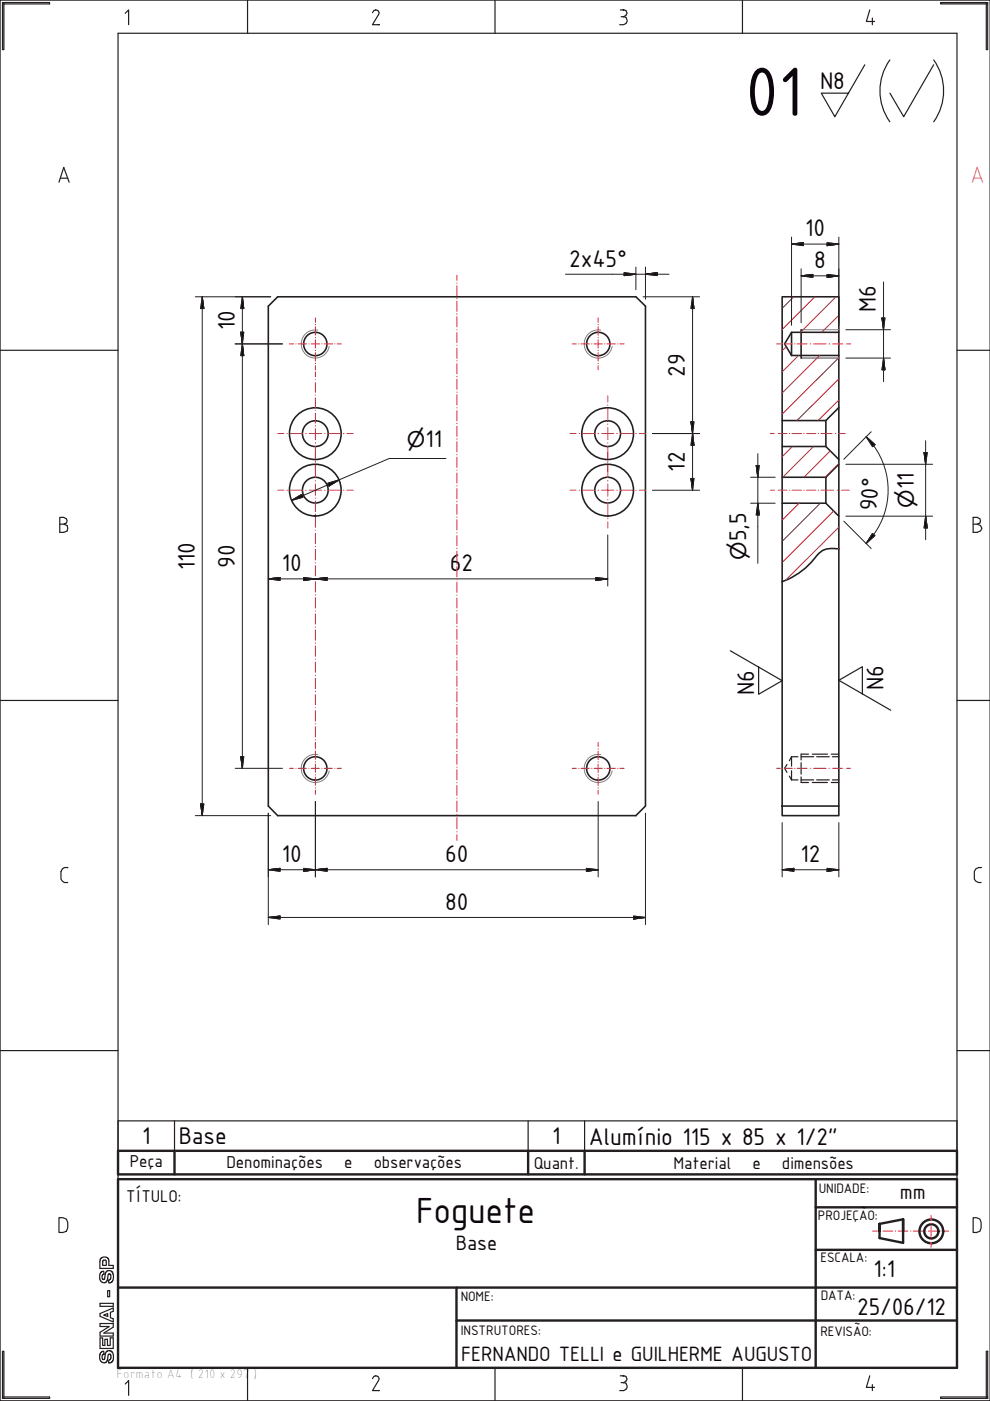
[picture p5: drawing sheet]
<svg xmlns="http://www.w3.org/2000/svg" width="210mm" height="297mm" viewBox="0 0 210 297" stroke-linecap="round" stroke-linejoin="round" font-family="sans-serif">
<g fill="none" stroke="#231f20" stroke-width=".34">
<path d="M56.9 64.9l2-2h76l2 2v106l-2 2h-76l-2-2zM165.9 62.9h12v7.6h-10l-1.5 2.4 1.5 2.5h10v11l-2.7 2.8h-9.3zM167.9 70.5v4.9M169.9 69.9v6M177.9 70.5v4.9M165.9 89.2v5.5M165.9 94.7h9.3l2.7 2.7v1l-2.7 2.8h-9.3zM175.2 89.2v5.5M177.9 86.4v11M177.9 98.4v11M165.9 101.2v5.5M175.2 101.2v5.5"/>
<path d="M177.9 116.3v-6.9l-2.7-2.7h-9.3v16.6M177.9 116.3a4.7 4.7 0 0 0-4.7 1.5 15.6 15.6 0 0 1-7.3 5.5M177.9 116.3v54.6M165.9 123.3v47.6h12v2h-12v-2"/>
<circle cx="66.9" cy="72.9" r="2.48"/>
<circle cx="126.9" cy="72.9" r="2.48"/>
<circle cx="66.9" cy="91.9" r="2.73"/>
<circle cx="66.9" cy="91.9" r="5.5"/>
<circle cx="128.9" cy="91.9" r="2.73"/>
<circle cx="128.9" cy="91.9" r="5.5"/>
<circle cx="66.9" cy="103.9" r="2.73"/>
<circle cx="66.9" cy="103.9" r="5.5"/>
<circle cx="128.9" cy="103.9" r="2.73"/>
<circle cx="128.9" cy="103.9" r="5.5"/>
<circle cx="66.9" cy="162.9" r="2.48"/>
<circle cx="126.9" cy="162.9" r="2.48"/>
</g>
<path d="M67.4 70a2.98 2.98 0 0 0-3.5 2.4 2.98 2.98 0 0 0 2.5 3.5 2.98 2.98 0 0 0 3.4-2.4M127.4 70a2.98 2.98 0 0 0-3.4 2.4 2.98 2.98 0 0 0 2.4 3.5 2.98 2.98 0 0 0 3.4-2.4M169.9 75.9h8M169.9 69.9h8M67.4 160a2.98 2.98 0 0 0-3.5 2.4 2.98 2.98 0 0 0 2.5 3.5 2.98 2.98 0 0 0 3.4-2.5M127.4 160a2.98 2.98 0 0 0-3.4 2.4 2.98 2.98 0 0 0 2.4 3.5 2.98 2.98 0 0 0 3.4-2.5" fill="none" stroke="#7e8183" stroke-width=".21"/>
<g fill="none" stroke="#231f20" stroke-width=".25">
<path d="M.8 .5v10h-.3v-10h10v.3h-10M25 7.1h178v282.9h-178zM26.6 2.8l.7-.7v3.1M52.5 0v7.1M79.6 2.1l.5 .1 .3 .5-1.4 2.5h1.4h-.1M79.7 2.1l-.4 .1-.3 .5M105 0v7.1M131.6 2.1l1.2 .1 .2 .6-.2 .4-.5 .3M131.7 3.5h.6M132.2 2.1h.1h-.1M132.3 3.5l.5 .2 .2 .9-.2 .4-.5 .2h-.9M157.5 0v7.1"/>
<path d="M183.4 13.7l-6.3 11-2.9-4.9h5.8M184.5 2.1l-.7 2.5h1.7h-.2M185 3.8v1.4M188.7 12.7a11.3 11.3 0 0 0 0 13.1M198 13.7l-6.3 11-2.9-4.9M198 12.7a11.3 11.3 0 0 1 0 13.1M209.2 .5v10h.3v-10h-10v.3h10M209.9 0h-209.9v297h209.9M12.8 37.8h1.6M14.7 38.6l-1.2-3.1-1 3.1M0 74.3h25M203 74.3h6.9"/>
<path d="M12.7 109.7h.8l.6 .3 .1 .4-.1 .5-.6 .2 .7 .3 .2 .6-.2 .6-.7 .3h-.8zM12.7 111.1h.8M206.4 111.1h.9l.5-.2 .2-.5-.2-.4-.5-.3h-.9v3.2h.9l.7-.3 .3-.6-.3-.6-.7-.3M0 148.5h25M171.5 159.9h-1.6v1.2M172.3 159.9h3.2M176.3 159.9h1.6M203 148.5h6.9M166.9 162.1l-.5 .8 .5 .8M167.4 164.6l.5 .8M167.9 160.4l-.5 .9M167.9 160.4v2"/>
<path d="M167.9 163.4v2M167.9 160.4h1.3M167.9 165.4h1.3M169.9 160.4h2.7M169.9 165.4h2.7M169.9 164.7v1.2h1.6M169.9 161.7v2.4M172.3 165.9h3.2M173.2 160.4h2.7M173.2 165.4h2.7M176.3 165.9h1.6M176.6 160.4h1.3"/>
<path d="M176.6 165.4h1.3M14.4 183.9h-.7l-.5 .3-.3 .6v1.6l.8 .7h.7M208 183.9h.1h-.6l-.5 .3-.3 .6v1.6l.3 .4 .5 .3h.6M0 222.7h25M25 237.6h178v6.4h-178zM37 237.6v6.4M112 237.6v6.4M124 237.6v6.4M203 222.7h6.9M12.5 258.2h.9l.7 .3 .3 .7v1.1l-.3 .8-.7 .2h-.9zM206.4 258.2h.7l.7 .3 .3 .7v1.1l-.3 .8-.7 .2h-.7zM21.2 268.9v-1.8l.3-.4 .4-.2 .7 .1 .4 .3 .1 1.4h.9v.6h-2.8"/>
<path d="M21.2 276.3h2.8v.7h-2.8zM21.2 278.5l2.8-1.2v.7l-.6 .2v1.2l.6 .2v.7l-2.8-1.2zM21.3 269.9l.5-.4a.41 .41 0 0 1 .1 .7l-.3 .3 .1 .5a.24 .24 0 0 0 .2 .3 .24 .24 0 0 0 .3-.2l.3-1.4a.88 .88 0 0 1 .9-.3 .88 .88 0 0 1 .6 .8v1.1l-.3 .5-.4 .2-.3-.1v-.5l.5-.4v-.7l-.4-.2-.2 .2-.1 1-.2 .5-.3 .1h-.5l-.4-.3-.3-.5v-.8zM21.9 267.2l.4-.1 .2 .2v1h-.7zM22 278.8l.8-.3v.6zM22.1 271.9h.1M22.8 273.6h.5v1.3h-.5zM.5 296.2h10v.3h-10v-10h.3v10M21.2 280.6h2.8v.8l-2 1.2h2v.7h-2.8v-.8l2-1.3h-2zM21.2 283.7h.6v1.6h.4v-1.3h.6v1.3h.6v-1.6h.6v2.2h-2.8zM21.4 286.7a.37 .37 0 0 1 .5-.2 .37 .37 0 0 1 .1 .6l-.4 .4v.4l.3 .4 .3-.2 .3-1.5 .5-.2 .6 .1 .5 .8-.1 1.1-.4 .5h-.6v-.4l.4-.3 .2-.4-.1-.6-.4-.1-.4 1.6-.5 .2-.7-.2a1.6 1.6 0 0 1-.3-1.7zM25 289.8v.2h.2"/>
<path d="M26.6 293.4l.7-.7v3.1M52.5 290v7M79.6 291.7l.5 .1 .3 .5-1.4 2.5h1.4h-.1M79.7 291.7l-.4 .1-.3 .5M105 290v7M131.6 291.7l1.2 .1 .2 .6-.2 .4-.5 .3M131.7 293.1h.6M132.2 291.7h.1h-.1M132.3 293.1l.5 .2 .2 .9-.2 .4-.5 .2h-.9M157.5 290v7M184.5 291.7l-.7 2.5h1.7h-.2M185 293.6v1.2"/>
<path d="M209.5 296.2h-10v.3h10v-10h-.3v10"/>
</g>
<path d="M206.5 37.8h1.6M208.4 38.6l-1.1-3.1-1.1 3.1" fill="none" stroke="#ede80a" stroke-width=".25"/>
<g fill="none" stroke="#231f20" stroke-width=".51">
<path d="M25 244h178v5h-178zM25 250h178v40h-178zM37 244v5M112 244v5M124 244v5M173 256h30M173 250v40M191.5 258.5l-4.9 1M25 273h178M96.8 280h106.2M96.8 273v17M173 265h30"/>
<path d="M191.5 261v-2.5v5l-4.9-1v-3v1.5"/>
<circle cx="197.5" cy="261.1" r="2.52"/>
<circle cx="197.5" cy="261.1" r="1.5"/>
</g>
<g fill="none" stroke="#ee253a" stroke-width=".21">
<path d="M61.4 72.9h.9M62.7 72.9h.1M63.3 72.9h1.7M65.5 72.9h.1M66 72.9h1.8M66.9 78.8v1.1M66.9 67.4v.9M66.9 68.8v.1M66.9 69.3v1.8M66.9 71.5v.1M66.9 72v1.8M66.9 74.3v.1"/>
<path d="M66.9 74.8v1.8M66.9 77v.1M66.9 77.5v.9M68.3 72.9h.1M68.8 72.9h1.7M71 72.9h.1M71.5 72.9h.9M121.4 72.9h.9M122.7 72.9h.1M123.2 72.9h1.8M125.5 72.9h.1M126 72.9h1.8"/>
<path d="M126.9 67.4v.9M126.9 68.8v.1M126.9 69.3v1.8M126.9 71.5v.1M126.9 72v1.8M126.9 74.3v.1M126.9 74.8v1.8M126.9 77v.1M126.9 77.5v.9M128.2 72.9h.1M128.7 72.9h1.8M131 72.9h.1"/>
<path d="M131.5 72.9h.9M164.7 72.9h.9M166 72.9h.1M166.4 72.9h1.7M168.6 72.9h.1M169.1 72.9h2.1M171.9 72.9h.1M172.6 72.9h2.6M175.8 72.9h.2M176.6 72.9h2.1M179.6 72.9h.8M58.9 91.9h1.3"/>
<path d="M60.8 91.9h.2M61.6 91.9h2.6M64.8 91.9h.1M65.6 91.9h2.6M66.9 80.4v.1M66.9 81.1v2.1M66.9 83.7v.1M66.9 84.3v2.2M66.9 87v.1M66.9 87.6v2.1M66.9 90.3v.1M66.9 90.9v2.3"/>
<path d="M66.9 93.9v.1M66.9 94.6v2.6M66.9 97.9v.1M66.9 98.6v2.6M68.8 91.9h.1M69.6 91.9h2.6M72.8 91.9h.1M73.6 91.9h1.3M120.9 91.9h1.3M122.9 91.9h.1M123.6 91.9h2.6M126.8 91.9h.2"/>
<path d="M127.6 91.9h2.6M128.9 83.9v1.3M128.9 85.9v.1M128.9 86.6v2.6M128.9 89.9v.1M128.9 90.6v2.6M128.9 93.9v.1M128.9 94.6v2.6M128.9 97.9v.1M128.9 98.6v2.6M130.8 91.9h.1M131.6 91.9h2.6"/>
<path d="M134.8 91.9h.2M135.6 91.9h1.3M163.4 91.9h.8M165.1 91.9h1.8M167.4 91.9h.1M168 91.9h2M170.5 91.9h.1M171.1 91.9h2M173.6 91.9h.1M174.2 91.9h2.3M177.2 91.9h.1M177.9 91.9h1.4"/>
<path d="M58.9 103.9h1.3M60.8 103.9h.2M61.6 103.9h2.6M64.8 103.9h.1M65.6 103.9h2.6M66.9 101.9v.1M66.9 102.6v2.4M66.9 105.6v.1M66.9 106.2v2.3M66.9 109v.1M66.9 109.7v2.2M66.9 112.4v.1"/>
<path d="M66.9 113.1v2.2M66.9 115.8v.1M66.9 116.5v2.2M66.9 119.3h.1M66.9 119.9v2.2M68.8 103.9h.1M69.6 103.9h2.6M72.8 103.9h.1M73.6 103.9h1.3M120.9 103.9h1.3M122.9 103.9h.1M123.6 103.9h2.6"/>
<path d="M126.8 103.9h.2M127.6 103.9h2.6M128.9 101.9v.1M128.9 102.6v2.6M128.9 105.9v.1M128.9 106.6v2.6M128.9 109.9v.1M128.9 110.6v1.3M130.8 103.9h.1M131.6 103.9h2.6M134.8 103.9h.2M135.6 103.9h1.3"/>
<path d="M163.4 103.9h.8M165.1 103.9h1.8M167.4 103.9h.1M168 103.9h2M170.5 103.9h.1M171.1 103.9h2M173.6 103.9h.1M174.2 103.9h2.6M177.6 103.9h.1M178.5 103.9h1.6M66.9 122.6v.2M66.9 123.3v2.2"/>
<path d="M66.9 126.1v.1M66.9 126.7v2.3M66.9 129.5v.1M66.9 130.1v2.2M66.9 132.9v.1M66.9 133.6v2.2M66.9 136.3v.1M66.9 137v2.2M66.9 139.7v.1M66.9 140.4v2.2M66.9 143.2v.1M66.9 143.8v2.2"/>
<path d="M66.9 146.6h.1M66.9 147.2v2.2M66.9 150v.1M66.9 150.6v2.3M66.9 153.4v.1M66.9 154.1v2.2M66.9 156.8v.1M66.9 157.4v1.2M66.9 158.8h.1M66.9 159.3v1.7M126.9 157.4v.9M126.9 158.8h.1"/>
<path d="M126.9 159.3v1.7M61.4 162.9h.9M62.7 162.9h.1M63.3 162.9h1.7M65.5 162.9h.1M66 162.9h1.8M66.9 161.5v.1M66.9 162v1.8M66.9 164.3h.1M66.9 164.8v1.7M66.9 167v.1M66.9 167.5v.9"/>
<path d="M68.3 162.9h.1M68.8 162.9h1.7M71 162.9h.1M71.5 162.9h.9M121.4 162.9h.9M122.7 162.9h.1M123.2 162.9h1.8M125.5 162.9h.1M126 162.9h1.8M126.9 161.5v.1M126.9 162v1.8M126.9 164.3h.1"/>
<path d="M126.9 164.8v1.7M126.9 167v.1M126.9 167.5v.9M128.2 162.9h.1M128.7 162.9h1.8M131 162.9h.1M131.5 162.9h.9M164.7 162.9h.8M165.9 162.9h.1M166.4 162.9h1.7M168.6 162.9h.1M169.1 162.9h2.1"/>
<path d="M171.9 162.9h.1M172.6 162.9h2.6M175.8 162.9h.2M176.6 162.9h2.1M179.6 162.9h.8M197.5 257.7v1.1M197.5 259.4h.1M197.5 260v2.2M185.1 261h1M186.6 261h.1M187.3 261h2M189.9 261h.1"/>
<path d="M190.5 261h2.1M193.1 261h.1M193.7 261h2.1M196.3 261h.1M196.9 261h2.1M197.5 262.7v.1M197.5 263.3v1.1M199.5 261h.1M200.2 261h1"/>
</g>
<g fill="none" stroke="#992528" stroke-width=".21">
<path d="M166.8 73.5l-.9 .9M168.4 62.9l-2.5 2.5M169.4 75.4l-3.5 3.4M172.8 62.9l-6.9 7M173.9 75.4l-8 7.9M177.3 62.9l-7.5 7.6M177.9 75.8l-12 12M177.9 66.9l-3.6 3.6M168.1 94.7l-2.2 2.1M172.5 94.7l-6.5 6.5M176.1 95.6l-5.6 5.6M177.9 84.8l-4.4 4.4"/>
<path d="M177.9 98.3l-2.9 2.9M177.9 80.3l-8.9 8.9M169.5 106.7l-3.6 3.6M174 106.7l-8.1 8.1M176.8 108.3l-10.9 11M177.9 116.3h-.1M177.9 111.8l-11.3 11.2"/>
</g>
<path d="M134.4 194.9l2.5-.4zM134.4 194.5h2.5" fill="none" stroke="#231f20" stroke-width=".21"/>
<path d="M134.4 194.7h2.5" fill="none" stroke="#0c050d" stroke-width=".34"/>
<path d="M134.4 194.2l2.5 .3-2.5 .4z" fill="#0c050d"/>
<path d="M56.9 194.5l2.5-.3zM56.9 194.5h2.5M134.4 194.2l2.5 .3-2.5 .4z" fill="none" stroke="#231f20" stroke-width=".21"/>
<path d="M56.9 194.4h2.5" fill="none" stroke="#0c050d" stroke-width=".3"/>
<path d="M56.9 194.5l2.5-.3v.7z" fill="#0c050d"/>
<path d="M42.6 170.4l.3 2.5zM42.9 170.4v2.5M56.9 172.4v23.6M136.9 172.4v23.6M56.9 194.5l2.5-.3v.7zM59.4 194.5h75" fill="none" stroke="#231f20" stroke-width=".21"/>
<path d="M42.7 170.4v2.5" fill="none" stroke="#0c050d" stroke-width=".34"/>
<path d="M42.6 170.4h.6l-.3 2.5z" fill="#0c050d"/>
<path d="M42.9 62.9l.3 2.5zM42.9 62.9v2.5M42.6 170.4h.6l-.3 2.5z" fill="none" stroke="#231f20" stroke-width=".21"/>
<path d="M43.1 62.9v2.5" fill="none" stroke="#0c050d" stroke-width=".34"/>
<path d="M42.9 62.9l.3 2.5h-.6z" fill="#0c050d"/>
<path d="M41.4 62.9h16M42.9 62.9l.3 2.5h-.6zM42.9 65.4v105M187.1 67.4l.3 2.5zM187.4 67.4v2.5M41.4 172.9h16" fill="none" stroke="#231f20" stroke-width=".21"/>
<path d="M187.2 67.4v2.5" fill="none" stroke="#0c050d" stroke-width=".34"/>
<path d="M187.1 67.4h.6l-.3 2.5z" fill="#0c050d"/>
<path d="M187.1 67.4h.6l-.3 2.5zM187.4 75.9l.3 2.5zM187.4 75.9v2.5" fill="none" stroke="#231f20" stroke-width=".21"/>
<path d="M187.5 75.9v2.5" fill="none" stroke="#0c050d" stroke-width=".3"/>
<path d="M187.4 75.9l.3 2.5h-.6z" fill="#0c050d"/>
<path d="M175.4 58.8l2.5-.3zM175.4 58.5h2.5M187.4 59.8v7.6M179.4 75.9h9.5M179.4 69.9h9.5M187.4 69.9v6M187.4 78.4v2.5M187.4 75.9l.3 2.5h-.6z" fill="none" stroke="#231f20" stroke-width=".21"/>
<path d="M175.4 58.7h2.5" fill="none" stroke="#0c050d" stroke-width=".34"/>
<path d="M175.4 58.2l2.5 .3-2.5 .3z" fill="#0c050d"/>
<path d="M169.9 58.5h2.5M169.9 58.5l2.5-.3zM175.4 58.2l2.5 .3-2.5 .3z" fill="none" stroke="#231f20" stroke-width=".21"/>
<path d="M169.9 58.3h2.5" fill="none" stroke="#0c050d" stroke-width=".3"/>
<path d="M169.9 58.5l2.5-.3v.6z" fill="#0c050d"/>
<path d="M169.9 58.5l2.5-.3v.6zM169.9 57v11.4M172.4 58.5h3M175.4 52.1l2.5-.3zM175.4 51.8h2.5M177.9 57v11.4" fill="none" stroke="#231f20" stroke-width=".21"/>
<path d="M175.4 51.9h2.5" fill="none" stroke="#0c050d" stroke-width=".34"/>
<path d="M175.4 51.5l2.5 .3-2.5 .3z" fill="#0c050d"/>
<path d="M167.9 51.8h2.5M167.9 51.8l2.5-.3zM175.4 51.5l2.5 .3-2.5 .3z" fill="none" stroke="#231f20" stroke-width=".21"/>
<path d="M167.9 51.6h2.5" fill="none" stroke="#0c050d" stroke-width=".3"/>
<path d="M167.9 51.8l2.5-.3v.6z" fill="#0c050d"/>
<path d="M167.9 50.3v18.7M167.9 51.8l2.5-.3v.6zM170.4 51.8h5M177.9 50.3v18.7M160.4 98.7l.3 2.5zM160.7 98.7v2.5" fill="none" stroke="#231f20" stroke-width=".21"/>
<path d="M160.6 98.7v2.5" fill="none" stroke="#0c050d" stroke-width=".34"/>
<path d="M160.4 98.7h.6l-.3 2.5z" fill="#0c050d"/>
<path d="M160.4 98.7h.6l-.3 2.5zM160.7 106.7l.3 2.5zM160.7 106.7v2.5" fill="none" stroke="#231f20" stroke-width=".21"/>
<path d="M160.9 106.7v2.5" fill="none" stroke="#0c050d" stroke-width=".3"/>
<path d="M160.7 106.7l.3 2.5h-.6z" fill="#0c050d"/>
<path d="M160.7 96.2v2.5M71.9 101.7l-2.3 1.1M159.2 101.2h5.2M159.2 106.7h5.2M160.7 106.7l.3 2.5h-.6zM160.7 101.2v5.5M160.7 109.2v10.2" fill="none" stroke="#231f20" stroke-width=".21"/>
<path d="M69.8 103.1l2.1-1.4z" fill="#0c050d"/>
<path d="M69.8 103.1l2.1-1.4z" fill="none" stroke="#231f20" stroke-width=".21"/>
<path d="M69.5 102.5l2.4-.8-2.1 1.4z" fill="#0c050d"/>
<path d="M64.1 105.1l-2.2 1M69.5 102.5l2.4-.8-2.1 1.4z" fill="none" stroke="#231f20" stroke-width=".21"/>
<path d="M61.9 106.1l2.1-1.3z" fill="#0c050d"/>
<path d="M61.9 106.1l2.1-1.3z" fill="none" stroke="#231f20" stroke-width=".21"/>
<path d="M61.9 106.1l2.1-1.3 .3 .6z" fill="#0c050d"/>
<path d="M94.6 97.2h-12l-10.7 4.5M183.7 92.6l1.6 1.9M61.9 106.1l2.1-1.3 .3 .6zM69.6 102.8l-5.5 2.3" fill="none" stroke="#231f20" stroke-width=".21"/>
<path d="M183.7 92.6l1.9 1.7z" fill="#0c050d"/>
<path d="M183.7 92.6l1.9 1.7z" fill="none" stroke="#231f20" stroke-width=".21"/>
<path d="M183.7 92.6l1.9 1.7-.5 .4z" fill="#0c050d"/>
<path d="M183.7 92.6l1.9 1.7-.5 .4zM185.3 113.3l-1.6 1.9" fill="none" stroke="#231f20" stroke-width=".21"/>
<path d="M185.1 113.1l-1.4 2.1z" fill="#0c050d"/>
<path d="M185.1 113.1l-1.4 2.1z" fill="none" stroke="#231f20" stroke-width=".21"/>
<path d="M185.1 113.1l.5 .4-1.9 1.7z" fill="#0c050d"/>
<path d="M184.8 91.5l-5.8 5.9M185.3 94.5a16 16 0 0 1 0 18.8M179 110.5l5.8 5.8M185.1 113.1l.5 .4-1.9 1.7zM66.9 184.4l2.5-.3zM66.9 184.4h2.5" fill="none" stroke="#231f20" stroke-width=".21"/>
<path d="M66.9 184.3h2.5" fill="none" stroke="#0c050d" stroke-width=".3"/>
<path d="M66.9 184.4l2.5-.3v.6z" fill="#0c050d"/>
<path d="M66.9 184.4l2.5-.3v.6zM124.4 184.4h2.5M124.4 184.7l2.5-.3z" fill="none" stroke="#231f20" stroke-width=".21"/>
<path d="M124.4 184.6h2.5" fill="none" stroke="#0c050d" stroke-width=".34"/>
<path d="M124.4 184.1l2.5 .3-2.5 .3z" fill="#0c050d"/>
<path d="M66.9 169.9v16M126.9 169.9v16M56.9 184.4l2.5-.3zM56.9 184.4h2.5M69.4 184.4h55M124.4 184.1l2.5 .3-2.5 .3z" fill="none" stroke="#231f20" stroke-width=".21"/>
<path d="M56.9 184.3h2.5" fill="none" stroke="#0c050d" stroke-width=".3"/>
<path d="M56.9 184.4l2.5-.3v.6z" fill="#0c050d"/>
<path d="M56.9 184.4l2.5-.3v.6zM64.4 184.7l2.5-.3zM64.4 184.4h2.5" fill="none" stroke="#231f20" stroke-width=".21"/>
<path d="M64.4 184.6h2.5" fill="none" stroke="#0c050d" stroke-width=".34"/>
<path d="M64.4 184.1l2.5 .3-2.5 .3z" fill="#0c050d"/>
<path d="M56.9 122.7l2.5-.3zM56.9 122.7h2.5M56.9 172.4v13.5M66.9 169.9v16M59.4 184.4h5M64.4 184.1l2.5 .3-2.5 .3z" fill="none" stroke="#231f20" stroke-width=".21"/>
<path d="M56.9 122.6h2.5" fill="none" stroke="#0c050d" stroke-width=".3"/>
<path d="M56.9 122.7l2.5-.3v.7z" fill="#0c050d"/>
<path d="M56.9 122.7l2.5-.3v.7zM64.4 123.1l2.5-.4zM64.4 122.7h2.5" fill="none" stroke="#231f20" stroke-width=".21"/>
<path d="M64.4 122.9h2.5" fill="none" stroke="#0c050d" stroke-width=".34"/>
<path d="M64.4 122.4l2.5 .3-2.5 .4z" fill="#0c050d"/>
<path d="M59.4 122.7h5M64.4 122.4l2.5 .3-2.5 .4zM126.4 123.1l2.5-.4zM126.4 122.7h2.5" fill="none" stroke="#231f20" stroke-width=".21"/>
<path d="M126.4 122.9h2.5" fill="none" stroke="#0c050d" stroke-width=".34"/>
<path d="M126.4 122.4l2.5 .3-2.5 .4z" fill="#0c050d"/>
<path d="M66.9 122.7l2.5-.3zM66.9 122.7h2.5M126.4 122.4l2.5 .3-2.5 .4z" fill="none" stroke="#231f20" stroke-width=".21"/>
<path d="M66.9 122.6h2.5" fill="none" stroke="#0c050d" stroke-width=".3"/>
<path d="M66.9 122.7l2.5-.3v.7z" fill="#0c050d"/>
<path d="M51.4 62.9l.3 2.5zM51.4 62.9v2.5M128.9 113.4v10.9M66.9 122.7l2.5-.3v.7zM69.4 122.7h57" fill="none" stroke="#231f20" stroke-width=".21"/>
<path d="M51.6 62.9v2.5" fill="none" stroke="#0c050d" stroke-width=".3"/>
<path d="M51.4 62.9l.3 2.5h-.6z" fill="#0c050d"/>
<path d="M51.1 70.4l.3 2.5zM51.4 62.9l.3 2.5h-.6zM51.4 70.4v2.5" fill="none" stroke="#231f20" stroke-width=".21"/>
<path d="M51.2 70.4v2.5" fill="none" stroke="#0c050d" stroke-width=".34"/>
<path d="M51.1 70.4h.6l-.3 2.5z" fill="#0c050d"/>
<path d="M49.9 72.9h10M49.9 62.9h7.5M51.1 70.4h.6l-.3 2.5zM51.4 72.9l.3 2.5zM51.4 72.9v2.5M51.4 65.4v5" fill="none" stroke="#231f20" stroke-width=".21"/>
<path d="M51.6 72.9v2.5" fill="none" stroke="#0c050d" stroke-width=".3"/>
<path d="M51.4 72.9l.3 2.5h-.6z" fill="#0c050d"/>
<path d="M51.4 72.9l.3 2.5h-.6zM51.1 160.4l.3 2.5zM51.4 160.4v2.5" fill="none" stroke="#231f20" stroke-width=".21"/>
<path d="M51.2 160.4v2.5" fill="none" stroke="#0c050d" stroke-width=".34"/>
<path d="M51.1 160.4h.6l-.3 2.5z" fill="#0c050d"/>
<path d="M49.9 72.9h10M51.4 75.4v85M146.9 62.9l.3 2.5zM146.9 62.9v2.5M49.9 162.9h10M51.1 160.4h.6l-.3 2.5z" fill="none" stroke="#231f20" stroke-width=".21"/>
<path d="M147 62.9v2.5" fill="none" stroke="#0c050d" stroke-width=".3"/>
<path d="M146.9 62.9l.3 2.5h-.6z" fill="#0c050d"/>
<path d="M146.9 62.9l.3 2.5h-.6zM146.6 89.4l.3 2.5zM146.9 89.4v2.5" fill="none" stroke="#231f20" stroke-width=".21"/>
<path d="M146.7 89.4v2.5" fill="none" stroke="#0c050d" stroke-width=".34"/>
<path d="M146.6 89.4h.6l-.3 2.5z" fill="#0c050d"/>
<path d="M136.4 62.9h12M146.9 65.4v24M138.4 91.9h10M146.6 89.4h.6l-.3 2.5zM146.6 101.4l.3 2.5zM146.9 101.4v2.5" fill="none" stroke="#231f20" stroke-width=".21"/>
<path d="M146.7 101.4v2.5" fill="none" stroke="#0c050d" stroke-width=".34"/>
<path d="M146.6 101.4h.6l-.3 2.5z" fill="#0c050d"/>
<path d="M146.9 91.9l.3 2.5zM146.9 91.9v2.5M146.6 101.4h.6l-.3 2.5z" fill="none" stroke="#231f20" stroke-width=".21"/>
<path d="M147 91.9v2.5" fill="none" stroke="#0c050d" stroke-width=".3"/>
<path d="M146.9 91.9l.3 2.5h-.6z" fill="#0c050d"/>
<path d="M138.4 91.9h10M146.9 91.9l.3 2.5h-.6zM146.9 94.4v7M138.4 103.9h10M165.9 184.4l2.5-.3zM165.9 184.4h2.5" fill="none" stroke="#231f20" stroke-width=".21"/>
<path d="M165.9 184.3h2.5" fill="none" stroke="#0c050d" stroke-width=".3"/>
<path d="M165.9 184.4l2.5-.3v.6z" fill="#0c050d"/>
<path d="M165.9 184.4l2.5-.3v.6zM175.4 184.7l2.5-.3zM175.4 184.4h2.5" fill="none" stroke="#231f20" stroke-width=".21"/>
<path d="M175.4 184.6h2.5" fill="none" stroke="#0c050d" stroke-width=".34"/>
<path d="M175.4 184.1l2.5 .3-2.5 .3z" fill="#0c050d"/>
<path d="M132.4 58.4l2.5-.3zM132.4 58.1h2.5M165.9 174.4v11.5M177.9 174.4v11.5M168.4 184.4h7M175.4 184.1l2.5 .3-2.5 .3z" fill="none" stroke="#231f20" stroke-width=".21"/>
<path d="M132.4 58.3h2.5" fill="none" stroke="#0c050d" stroke-width=".3"/>
<path d="M132.4 57.8l2.5 .3-2.5 .3z" fill="#0c050d"/>
<path d="M132.4 57.8l2.5 .3-2.5 .3zM136.9 58.1l2.5-.3zM136.9 58.1h2.5" fill="none" stroke="#231f20" stroke-width=".21"/>
<path d="M136.9 58h2.5" fill="none" stroke="#0c050d" stroke-width=".34"/>
<path d="M136.9 58.1l2.5-.3v.6z" fill="#0c050d"/>
<path d="M119.9 58.1h12.5M134.9 56.6v4.8M134.9 58.1h2M136.9 56.6v6.8M136.9 58.1l2.5-.3v.6zM139.4 58.1h2.5M196.3 109.4l.4 2.5zM196.3 109.4v2.5" fill="none" stroke="#231f20" stroke-width=".21"/>
<g fill="none" stroke="#ee253a" stroke-width=".21">
<path d="M96.9 58.4v1.1M96.9 60v.1M96.9 60.6v2.1M96.9 63.3h.1M96.9 63.9v2.1M96.9 66.5v.2M96.9 67.2v2.1M96.9 69.9v.1M96.9 70.5v2.1M96.9 73.2v.1M96.9 73.8v2.2M96.9 76.5v.1"/>
<path d="M96.9 77.1v2.2M96.9 79.8v.1M96.9 80.4v2.2M96.9 83.1v.1M96.9 83.7v2.2M96.9 86.4v.1M96.9 87.1v2.1M96.9 89.7v.1M96.9 90.4v2.1M96.9 93v.1M96.9 93.7v2.1M96.9 96.4h.1"/>
<path d="M96.9 97v2.1M96.9 99.7h.1M96.9 100.3v2.1M96.9 103v.1M96.9 103.6v2.2M96.9 106.3v.1M96.9 106.9v2.2M96.9 109.6v.1M96.9 110.2v2.2M96.9 112.9v.1M96.9 113.5v2.2M96.9 116.2v.1"/>
<path d="M96.9 116.8v2.2M96.9 119.5v.1M96.9 120.2v2.1M96.9 122.9h.1M96.9 123.5v2.1M96.9 126.2h.1M96.9 126.8v2.1M96.9 129.5h.1M96.9 130.1v2.2M96.9 132.8v.1M96.9 133.4v2.2M96.9 136.1v.1"/>
<path d="M96.9 136.7v2.2M96.9 139.4v.1M96.9 140v2.2M96.9 142.7v.1M96.9 143.3v2.2M96.9 146v.1M96.9 146.6v2.2M96.9 149.4h.1M96.9 149.9v2.2M96.9 152.7h.1M96.9 153.3v2.1M96.9 156h.1"/>
<path d="M96.9 156.6v2.2M96.9 159.3v.1M96.9 159.9v2.2M96.9 162.6v.1M96.9 163.2v2.2M96.9 165.9v.1M96.9 166.5v2.2M96.9 169.2v.1M96.9 169.8v2.3M96.9 172.7v.1M96.9 173.4v2.3M96.9 176.3v.1"/>
<path d="M96.9 177v1.2"/>
</g>
<path d="M154.9 138l11 6.3-5 2.9v-5.8M182.9 147.1v-5.7l-5 2.8 11 6.4" fill="none" stroke="#231f20" stroke-width=".25"/>
<path d="M196.5 109.4v2.5" fill="none" stroke="#0c050d" stroke-width=".34"/>
<path d="M196.3 109.4l.4 2.5h-.7z" fill="#0c050d"/>
<path d="M196 95.9l.3 2.5zM196.3 95.9v2.5M196.3 109.4l.4 2.5h-.7z" fill="none" stroke="#231f20" stroke-width=".21"/>
<path d="M196.2 95.9v2.5" fill="none" stroke="#0c050d" stroke-width=".34"/>
<path d="M196 95.9h.7l-.4 2.5z" fill="#0c050d"/>
<path d="M179.4 98.4h18.4M196 95.9h.7l-.4 2.5zM196.3 93.4v2.5M196.3 98.4v11M179.4 109.4h18.4M196.3 111.9v2.5" fill="none" stroke="#231f20" stroke-width=".21"/>
<text font-size="15.8" fill="#0c050d" x="158.1" y="24.5">01</text>
<text font-size="8.3" fill="#0c050d" x="88.3" y="259.4">Foguete</text>
<g font-size="5.5" fill="#0c050d">
<text x="173.9" y="18.8">N8</text>
<text x="170.8" y="50.1">10</text>
<text x="120.7" y="56.5">2x45°</text>
<text x="172.7" y="56.9">8</text>
<text x="49.8" y="70" transform="rotate(-90 49.8 70)">10</text>
<text x="185.8" y="66.2" transform="rotate(-90 185.8 66.2)">M6</text>
<text x="145.3" y="79.9" transform="rotate(-90 145.3 79.9)">29</text>
<text x="90.3" y="94.7">11</text>
<text x="145.3" y="100" transform="rotate(-90 145.3 100)">12</text>
<text x="193.8" y="103.7" transform="rotate(-90 193.8 103.7)">11</text>
<text x="185.9" y="108.4" transform="rotate(-86 185.9 108.4)">90°</text>
<text x="158.2" y="114.7" transform="rotate(-90 158.2 114.7)">5,5</text>
<text x="41.3" y="120.9" transform="rotate(-90 41.3 120.9)">110</text>
<text x="49.8" y="120.4" transform="rotate(-90 49.8 120.4)">90</text>
<text x="59.8" y="121.1">10</text>
<text x="95.4" y="121.1">62</text>
<text x="159.9" y="147.5" transform="rotate(-90 159.9 147.5)">N6</text>
<text x="187.4" y="146.3" transform="rotate(-90 187.4 146.3)">N6</text>
<text x="59.8" y="182.8">10</text>
<text x="94.5" y="182.8">60</text>
<text x="169.8" y="182.8">12</text>
<text x="94.5" y="193">80</text>
<text x="30.2" y="242.6">1</text>
<text x="37.9" y="242.6">Base</text>
<text x="117.1" y="242.6">1</text>
<text x="124.9" y="242.7">Alumínio 115 x 85 x 1/2&quot;</text>
<text x="185.3" y="270.8">1:1</text>
<text x="181.8" y="278.8">25/06/12</text>
</g>
<g font-size="4.7" fill="#0c050d">
<text x="190.9" y="254.2">mm</text>
<text x="96.7" y="265.1">Base</text>
<text x="97.8" y="288.6">FERNANDO TELLI e GUILHERME AUGUSTO</text>
</g>
<g font-size="4.6" fill="#0c050d">
<text x="86.3" y="94.7">⌀</text>
<text x="193.8" y="107.6" transform="rotate(-90 193.8 107.6)">⌀</text>
<text x="158.2" y="118.6" transform="rotate(-90 158.2 118.6)">⌀</text>
</g>
<g font-size="3.9" fill="#0c050d">
<text x="27.5" y="247.5">Peça</text>
<text x="48" y="247.6">Denominações</text>
<text x="73" y="247.6">e</text>
<text x="79.3" y="247.6">observações</text>
<text x="113.2" y="247.8">Quant.</text>
<text x="142.9" y="247.8">Material</text>
<text x="159.6" y="247.8">e</text>
<text x="165.9" y="247.8">dimensões</text>
<text x="26.8" y="254.7">TÍTULO:</text>
</g>
<g font-size="3.1" fill="#0c050d">
<text x="173.6" y="253">UNIDADE:</text>
<text x="173.5" y="258.8">PROJEÇÃO:</text>
<text x="174" y="267.7">ESCALA:</text>
<text x="97.7" y="275.8">NOME:</text>
<text x="174.1" y="275.6">DATA:</text>
<text x="97.7" y="283">INSTRUTORES:</text>
<text x="174" y="283.3">REVISÃO:</text>
</g>
<text font-size="2.7" fill="#0c050d" x="24.7" y="292.2">Formato A4 ( 210 x 297 )</text>
</svg>
